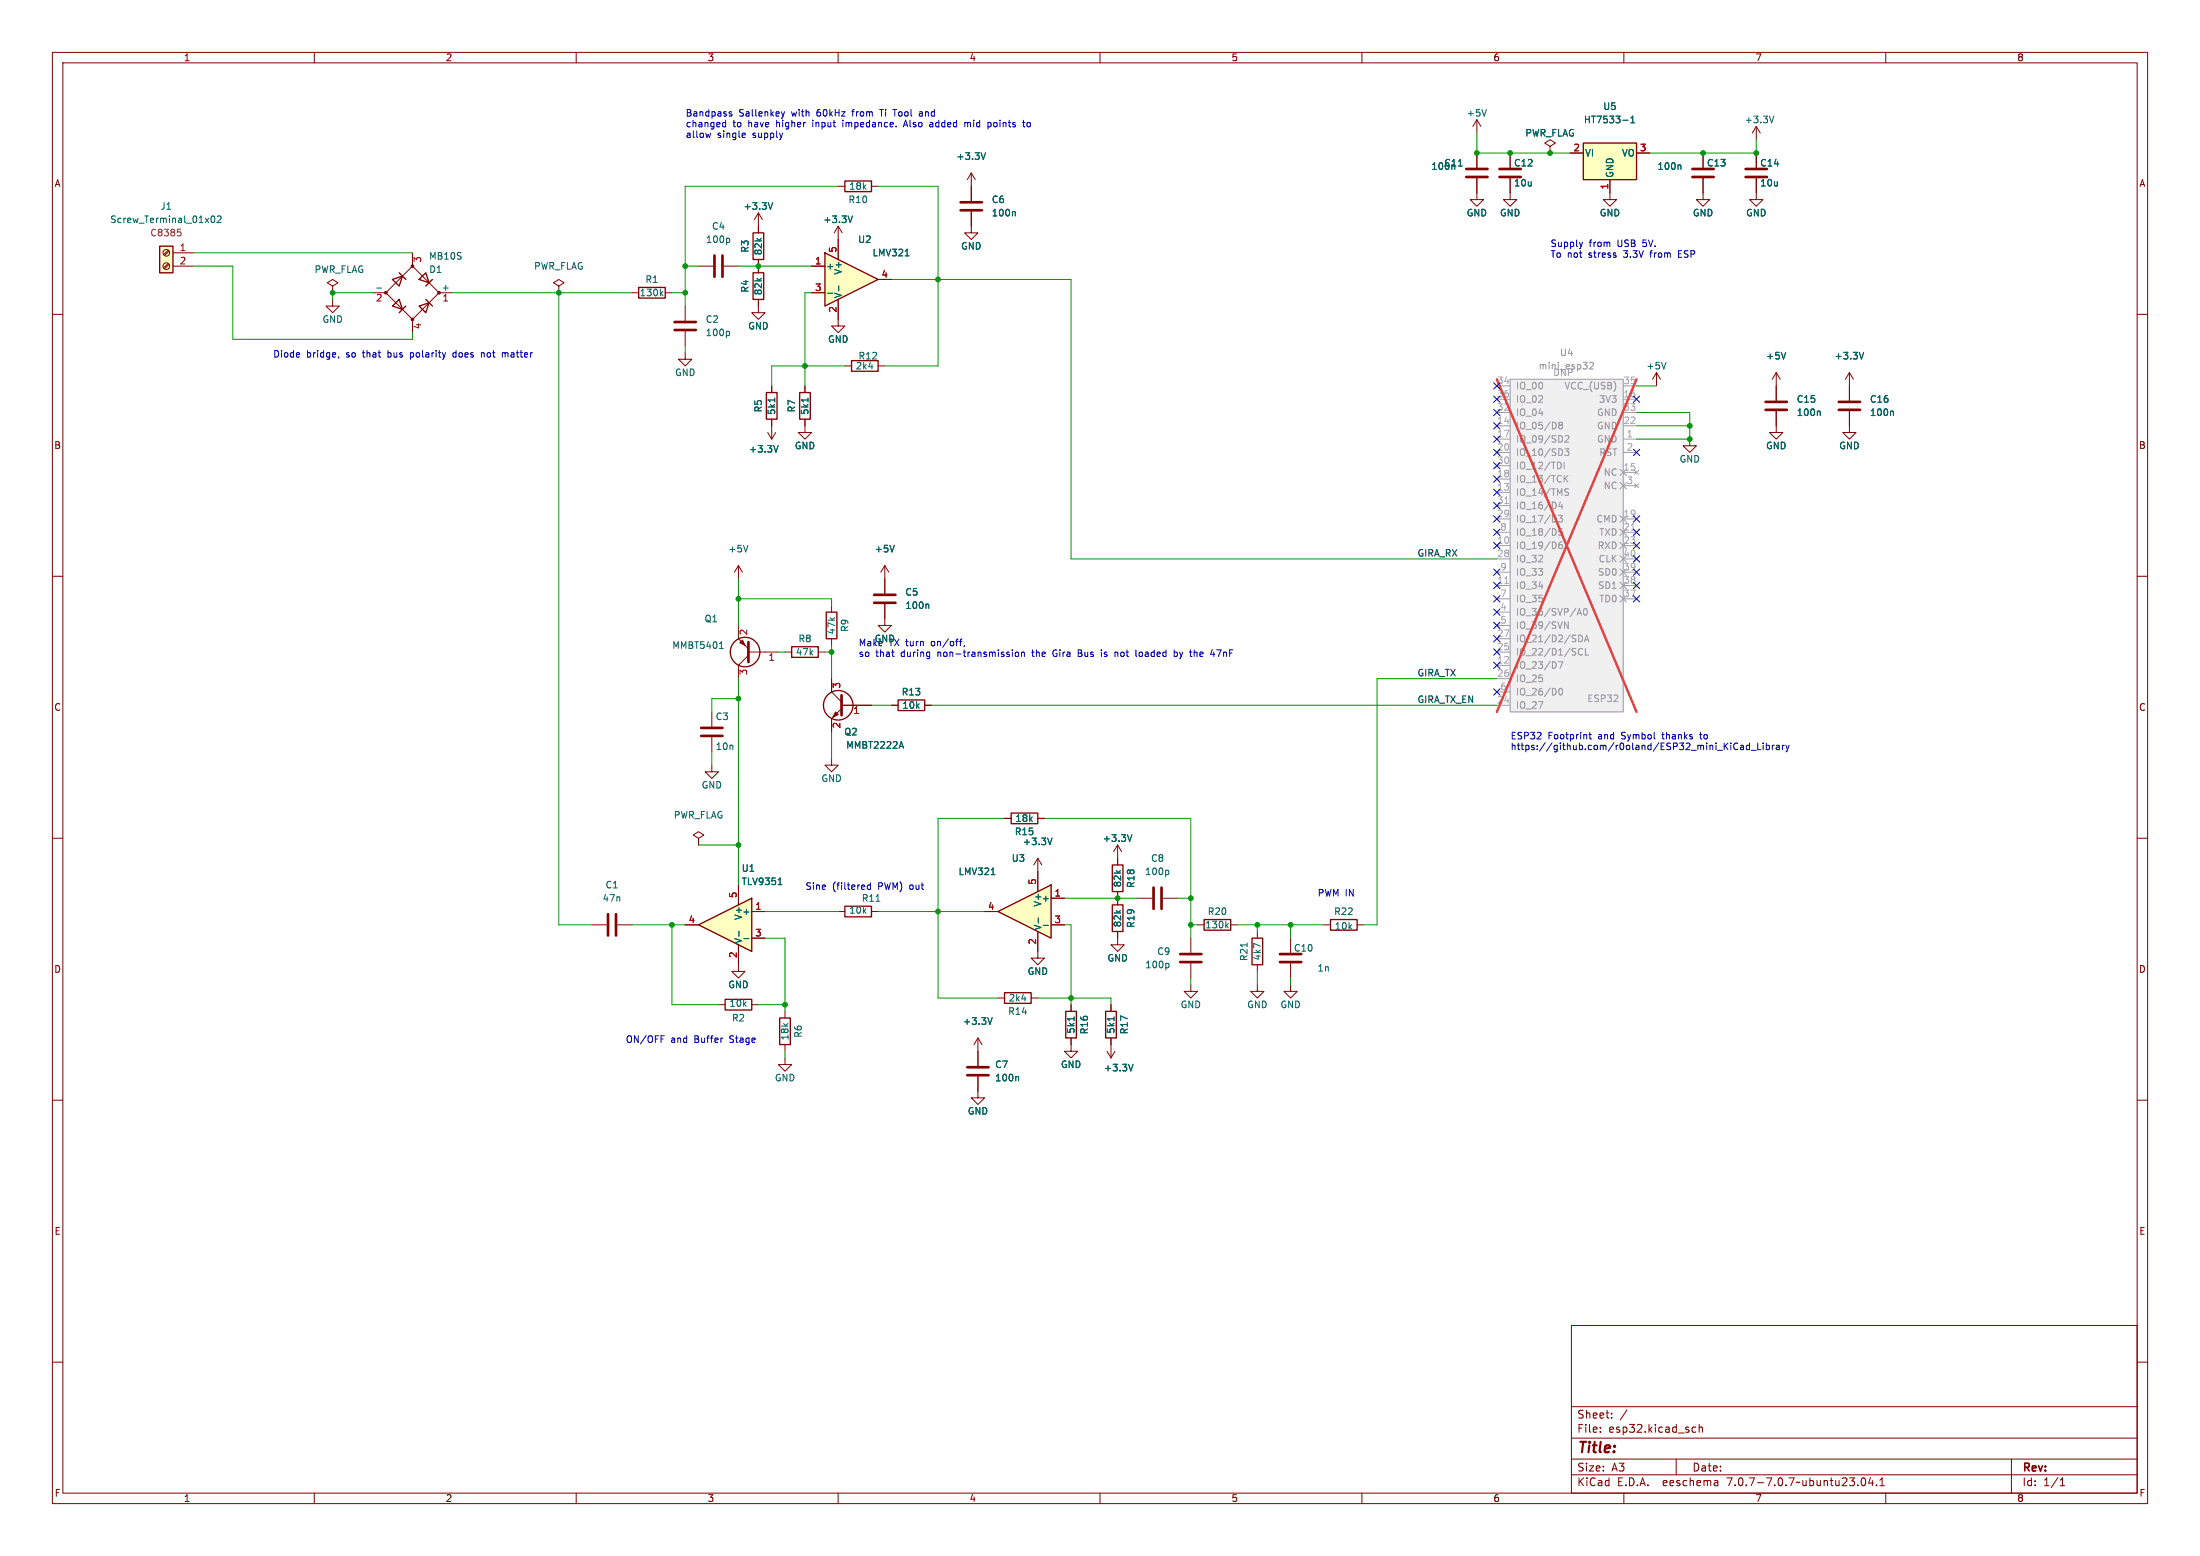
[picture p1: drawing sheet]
<svg xmlns="http://www.w3.org/2000/svg" width="420mm" height="297mm" viewBox="0 0 420 297" stroke-linecap="round" stroke-linejoin="round" font-family="sans-serif">
<g fill="none" stroke="#840000" stroke-width=".19">
<path d="M10 10h400v277h-400zM12 12h396v273h-396zM60 10v2M110 10v2M160 10v2M210 10v2M260 10v2M310 10v2M360 10v2M325.1 34v4.1h1.3l-1.3 1.3-1.3-1.3h1.3M325.1 29.2v2.8M335.3 24.1v2.6"/>
<path d="M335.3 29.2v2.8M335.3 34v2.8M335.3 24.1l-.8 1.3M335.3 24.1l.7 1.3M10 60h2M408 60h2M147.3 73.7v1.2M147.3 80v1.3M153.7 81.3v1.3h1.2l-1.2 1.2-1.3-1.2h1.3M10 110h2M141 119.4v2.5l1.9 1.9M408 110h2"/>
<path d="M142.9 124.5h5.7M142.9 125.1l-1.9 1.9v2.5M10 160h2M191.8 156.2h1.2M198.1 156.2h1.3M408 160h2M198.1 163.8l.8 1.3M198.1 163.8v2.6M198.1 163.8l-.7 1.3M213.4 171.5v1.2M213.4 177.8v1.3M198.1 181.6v1.3h1.3l-1.3 1.3-1.3-1.3h1.3"/>
<path d="M10 210h2M408 210h2M10 260h2M300 253h108v32h-108zM408 260h2M300 278.5h108M300 274.5h108M300 268.5h108M305.5 273.2v.2M305.5 272.5v.1M307.7 270.5v.2M307.7 269.8v.1"/>
<path d="M310.6 269.1l-1.3 1.9M320 278.5v3M323.2 273.3h.5M323.2 272.5h.5M324.4 272.5l.2-.1 .3 .1 .1 .9M324.4 271.9v1.5M384 278.5v6.5M60 285v2M110 285v2M160 285v2M210 285v2M260 285v2"/>
<path d="M300 281.5h108M310 285v2M327.9 282.7v.9M327.9 283.5l-.1 .1M327.9 282.9l-.1 .1M355.4 282.2l.3-.1a.8 .8 0 0 1 .5 .7 .8 .8 0 0 1-.5 .8l-.3-.2-.1-.4zM357.1 282l-.4 1.1h1M357.4 282.6v1M358.2 283.4v.2M358.9 283.6h.8M358.9 282.5l.4-.4v1.5M360 285v2"/>
<path d="M393.3 283.6h.9M393.3 282.5l.4-.4v1.5"/>
</g>
<g fill="none" stroke="#840000" stroke-width=".25">
<path d="M146.3 74.9h2v5.1h-2zM193 155.2h5.1v2h-5.1zM212.3 172.7h2.1v5.1h-2.1z"/>
<circle cx="142.2" cy="124.5" r="2.82"/>
</g>
<path d="M323.1 32.3h4.1M323.1 33.8h4.1M333.2 32.3h4.1M333.2 33.8h4.1M142.9 122.6v3.8" fill="none" stroke="#840000" stroke-width=".51"/>
<path d="M320.7 31.5l.2 .2v.6M338.6 22.2l-.4 1.2M147.9 76v.7M137.4 123.8h.7M137.6 122.7l.1-.2v1.3M200.8 160l-.4 1.2" fill="none" stroke="#006464" stroke-width=".19"/>
<path d="M141.2 122.7l.5-.5 .5 1z" fill="#840000" stroke="#840000" stroke-width=".19"/>
<path d="M190.5 174l10.2-5.1v10.2z" fill="#ffffc2"/>
<path d="M190.5 174l10.2-5.1v10.2zM212.3 165.1h2.1v5.1h-2.1zM229.9 175.5h5v2h-5zM254 175.5h5.1v2h-5.1z" fill="none" stroke="#840000" stroke-width=".25"/>
<g fill="none" stroke="#840000" stroke-width=".19">
<path d="M335.3 36.8v1.3h1.2l-1.2 1.3-1.3-1.3h1.3M160 43.2l-.7 1.3M160 43.2v2.5M160 43.2l.8 1.3M160 61v1.2h1.3l-1.3 1.3-1.3-1.3h1.3M141 108l-.8 1.2M141 108v2.5M141 108l.7 1.2M188 174h2.5M198.1 166.4v3.8M198.1 177.8v3.8M200.7 171.5h2.5"/>
<path d="M200.7 176.5h2.5M213.4 179.1v1.2h-1.3l1.3 1.3 1.2-1.3h-1.2M213.4 161.3l.7 1.3M213.4 161.3v3.8M213.4 170.2v1.3M213.4 161.3l-.8 1.3M217.2 171.5h2.8M222 171.5h2.8M228.6 176.5h1.3M234.9 176.5h1.3M246.4 179.1v2.8M252.7 176.5h1.3"/>
<path d="M259.1 176.5h1.2M227.3 188v1.2h-1.2l1.2 1.3 1.3-1.3h-1.3M246.4 183.9v2.8"/>
</g>
<path d="M162.7 41.2l-.4 1.3M142.8 104.1l-.4 1.3M216.1 159.3l-.4 1.3M189.2 166.9h.7M198.2 175.2v1M199.2 176.6h.9M222.9 166.1l.2 .2v.4l-.2 .2M234.1 176.6l.4 .5M234.5 176.3l-.5 .4" fill="none" stroke="#006464" stroke-width=".19"/>
<path d="M220.2 169.4v4.1M221.7 169.4v4.1M244.3 182.1h4.1M244.3 183.6h4.1" fill="none" stroke="#840000" stroke-width=".51"/>
<path d="M157.5 48.3l10.1 5-10.1 5.1z" fill="#ffffc2"/>
<path d="M157.5 48.3l10.1 5-10.1 5.1zM239 179.1h2v5.1h-2zM138.4 190.8h5.1v2h-5.1z" fill="none" stroke="#840000" stroke-width=".25"/>
<g fill="none" stroke="#840000" stroke-width=".19">
<path d="M288.3 36.8v1.3h1.3l-1.3 1.3-1.3-1.3h1.3M154.9 50.8h2.6M154.9 55.9h2.6M160 45.7v3.8M160 57.2v3.8M167.6 53.3h2.6M168.9 118.1v1.3h-1.3l1.3 1.3 1.3-1.3h-1.3M135.9 135.9v2.8M135.9 146.1v1.2h-1.3l1.3 1.3 1.3-1.3h-1.3M135.9 140.7v2.8M133.3 160l1.1-.6-1.1-.6-1 .6 1 .6v1.3M133.3 161.3h.1"/>
<path d="M240 177.8v1.3M137.2 191.8h1.2M143.5 191.8h1.3M240 188v1.2h-1.2l1.2 1.3 1.3-1.3h-1.3M240 184.2v1.2M246.4 188v1.2h-1.3l1.3 1.3 1.2-1.3h-1.2"/>
</g>
<path d="M158 56h1M160.1 54.6v.9M172.8 48.8h.7M238.1 180v.7" fill="none" stroke="#006464" stroke-width=".19"/>
<path d="M133.9 138.9h4M133.9 140.5h4" fill="none" stroke="#840000" stroke-width=".51"/>
<path d="M133.3 176.5l10.2-5v10.1z" fill="#ffffc2"/>
<g fill="none" stroke="#840000" stroke-width=".25">
<path d="M161.3 34.5h5.1v2.1h-5.1zM302.3 27.3h10.1v7h-10.1zM30.5 47h2.5v5.1h-2.5zM74.9 53.3l1.9-.6-.6 1.9zM74.9 58.4l1.3-1.2 .6 1.9zM76.2 52.1l1.3 1.2M77.5 58.4l-1.3 1.3M80 53.3l1.3-1.2 .6 1.9zM80 58.4l1.9-.6-.6 1.9zM81.3 57.2l1.2 1.2M82.5 53.3l-1.2 1.3M121.9 54.9h5.1v2h-5.1z"/>
<path d="M143.8 52.1h2v5.1h-2zM143.8 44.5h2v5h-2zM152.7 74.9h2v5.1h-2zM162.6 68.8h5v2.1h-5zM157.7 116.8h2.1v5.1h-2.1zM151.1 123.4h5.1v2.1h-5.1zM171.4 133.6h5.1v2h-5.1zM133.3 176.5l10.2-5v10.1zM161.3 173h5.1v2h-5.1zM148.8 194.3h2.1v5.1h-2.1zM191.8 189.5h5v2h-5zM203.5 193h2v5.1h-2z"/>
<path d="M211.1 193h2v5.1h-2z"/>
<circle cx="160" cy="134.6" r="2.82"/>
</g>
<g fill="none" stroke="#840000" stroke-width=".19">
<path d="M160 35.6h1.3M166.4 35.6h1.2M185.4 33v5.4M185.4 33l-.7 1.3M185.4 33l.8 1.3M281.9 34v4.1h1.3l-1.3 1.3-1.2-1.3h1.2M281.9 22.9l-.7 1.2M281.9 22.9v2.5M281.9 29.2v2.8M281.9 22.9l.8 1.2M288.3 29.2v2.8M288.3 34v2.8"/>
<path d="M295.9 27.9l1-.6-1-.6-1 .6 1 .6v1.3M295.9 29.2h.1M299.7 29.2h2.6M307.3 34.3v3.8h1.3l-1.3 1.3-1.2-1.3h1.2M312.4 29.2h2.6M325.1 29.2v2.8M325.1 34v2.8M335.3 29.2v2.8M335.3 34v2.8M32.1 50.3l-.9 .8M32.1 47.8l-.9 .8M32.3 50.5l-.9 .8"/>
<path d="M32.3 47.9l-.9 .9M33 50.8h3.8M33 48.3h3.8M63.5 57.2v1.2h1.3l-1.3 1.3-1.3-1.3h1.3M63.5 54.6l1-.6-1-.7-1 .7 1 .6v1.3M63.5 55.9h.1M71.1 55.9h2.6M78.7 50.8l5.1 5.1-5.1 5.1-5-5.1zM78.7 48.3v2.5M83.8 55.9h2.6M106.7 54.6l1-.6-1-.7-1 .7 1 .6v1.3M106.7 55.9h.1"/>
<path d="M120.6 55.9h1.3M127 55.9h1.3M130.8 58.4v2.8M133.3 50.8h2.8M138.2 50.8h2.8M144.8 57.2v2.5h1.2l-1.2 1.3-1.3-1.3h1.3M144.8 40.6v3.9M144.8 49.5v2.6M144.8 40.6l-.8 1.3M144.8 40.6l.7 1.3M154.9 50.8h2.6M154.9 55.9h2.6"/>
<path d="M160 45.7v3.8M160 57.2v3.8M167.6 53.3h2.6M185.4 40.4v4.1h-1.3l1.3 1.2 1.3-1.2h-1.3M78.7 61v2.5M130.8 67.3v1.3h1.3l-1.3 1.3-1.3-1.3h1.3M130.8 63.2v2.8M147.3 73.7v1.2M153.7 73.7v1.2M161.3 69.9h1.3M167.6 69.9h1.3M316.2 71.1l-.7 1.3"/>
<path d="M316.2 71.1v2.6M316.2 71.1l.8 1.3M339.1 78.5v4.1h-1.3l1.3 1.2 1.3-1.2h-1.3M339.1 71.1l-.8 1.3M339.1 71.1v5.4M339.1 71.1l.8 1.3M353.1 78.5v4.1h1.2l-1.2 1.2-1.3-1.2h1.3M353.1 71.1v5.4M353.1 71.1l.7 1.3M353.1 71.1l-.8 1.3M146.6 82.6l.7 1.2M147.3 80v3.8"/>
<path d="M148.1 82.6l-.8 1.2M153.7 80v1.3M322.6 83.8v1.3h1.2l-1.2 1.3-1.3-1.3h1.3M158.7 115.6v1.2M168.9 108v5.3M168.9 115.3v2.8M168.9 108l-.8 1.2M168.9 108l.8 1.2M149.9 124.5h1.2M156.2 124.5h1.3M158.7 129.5v2.6l2 1.9M158.7 121.9v1.3"/>
<path d="M160.7 135.3l-2 1.9v2.5M160.7 134.6h5.7M170.2 134.6h1.2M176.5 134.6h1.3M158.7 144.8v1.3h-1.2l1.2 1.2 1.3-1.2h-1.3M191.8 156.2h1.2M198.1 156.2h1.3M113 176.5h2.8M117.9 176.5h2.7M130.8 176.5h2.5M141 168.9v3.8M143.5 174h2.5"/>
<path d="M143.5 179.1h2.5M160 174h1.3M166.4 174h1.2M188 174h2.5M198.1 166.4v3.8M198.1 177.8v3.8M200.7 176.5h2.5M200.7 171.5h2.5M213.4 163.8v1.3M213.4 170.2v2.5M213.4 177.8v1.3M227.3 179.1v2.8"/>
<path d="M141 180.3v5.1h-1.3l1.3 1.3 1.2-1.3h-1.2M149.9 193v1.3M149.9 199.4v1.3M186.7 198.1l.8 1.3M186.7 198.1v5.4M186.7 198.1l-.8 1.3M190.5 190.5h1.3M196.8 190.5h1.3M204.5 198.1v2.6h-1.3l1.3 1.2 1.2-1.2h-1.2M204.5 191.8v1.2M212.1 191.8v1.2M212.1 198.1v3.8"/>
<path d="M227.3 183.9v2.8M149.9 201.9v1.3h-1.3l1.3 1.3 1.2-1.3h-1.2M186.7 205.5v4.1h1.3l-1.3 1.2-1.3-1.2h1.3M211.3 200.7l.8 1.2M212.9 200.7l-.8 1.2"/>
<circle cx="31.7" cy="50.8" r=".63"/>
<circle cx="31.7" cy="48.3" r=".63"/>
</g>
<g fill="none" stroke="#006464" stroke-width=".19">
<path d="M147.5 38.7l-.4 1.2M188.1 29.2l-.4 1.2M278.4 31.7h.7M283.8 20.9l-.5 1.3M309.8 23h1M311.3 23.4h.8M311.3 22.5l.4-.3v1.2M320.7 31.5l.2 .2v.6M40.5 41.3l.1-.1a.68 .68 0 0 1 .4 .7 .68 .68 0 0 1-.4 .6 .84 .84 0 0 1-.1-1.2zM41.5 41.3l.5-.1 .2 .4-.8 .9h.8M71.9 55h1M126.2 56l.3 .5"/>
<path d="M126.5 55.6l-.4 .5M139.1 45.5l.2 .2v.4l-.2 .2M158 56h1M160.1 54.6v.9M162.7 41.2l-.4 1.3M172.8 48.8h.7M193.6 40.4l.2 .2v.6M139 63.2l.3 .3v.3l-.3 .3M147.9 76v.7M154.2 76v.7M318 69.2l-.4 1.2M340.9 67.3l-.4 1.2"/>
<path d="M347.3 78.5l.2 .2v.6M355.8 67.3l-.4 1.2M361.3 78.5l.2 .2v.6M148.6 85l-.5 1.3M170.7 104.1l-.4 1.3M177.1 115.3l.2 .2v.6M171.8 142.5h.6M172.1 141.5l.4 1.3M200.8 160l-.4 1.2M216.1 159.3l-.4 1.3M141.1 177.8v.9M142 179.2h1"/>
<path d="M148.6 168.9h.7M167.2 172h.8M189.2 166.9h.7M198.2 175.2v1M199.2 176.6h.9M189.4 194.3l-.4 1.2M205 194.1v.7M212.7 194.1v.7M222.9 183.9l.3 .2v.4l-.3 .2M194.3 205.5l.2 .2v.6M216.3 203.1l-.4 1.3"/>
</g>
<g fill="none" stroke="#840000" stroke-width=".51">
<path d="M183.4 38.6h4.1M279.9 32.3h4.1M279.9 33.8h4.1M286.3 32.3h4M286.3 33.8h4M136.4 48.8v4M137.9 48.8v4M183.4 40.1h4.1M128.8 61.5h4M128.8 63h4M337.1 78.2h4M337.1 76.7h4"/>
<path d="M351 78.2h4.1M351 76.7h4.1M166.9 115.1h4M166.9 113.5h4M160.7 132.7v3.8M116.1 174.5v4.1M117.6 174.5v4.1M225.3 182.1h4.1M225.3 183.6h4.1M184.7 205.2h4M184.7 203.7h4"/>
</g>
<g fill="#840000" stroke="#840000" stroke-width=".19">
<path d="M159.5 135.9l.5 .5-1 .5z"/>
<circle cx="73.7" cy="55.9" r=".25"/>
<circle cx="78.7" cy="61" r=".25"/>
<circle cx="78.7" cy="50.8" r=".25"/>
<circle cx="83.8" cy="55.9" r=".25"/>
</g>
<g fill="#ffffc2" stroke="#ffffc2" stroke-width=".19">
<path d="M302.3 27.3h10.1v7h-10.1z"/>
<path d="M30.5 47h2.5v5.1h-2.5z"/>
</g>
<path d="M33.9 43.8h.6M34.3 44.2l.3 .3v.3l-.3 .2" fill="none" stroke="#840084" stroke-width=".19"/>
<path d="M288.3 72.4h21.6v63.5h-21.6z" fill="#f0f0f0" stroke="#f0f0f0" stroke-width=".19"/>
<g fill="none" stroke="#a1a1a1" stroke-width=".19">
<path d="M285.7 76.2h2.6M285.7 78.7h2.6M285.7 73.7h2.6M288.3 72.4h21.6v63.5h-21.6zM309.9 76.2h2.5M309.9 78.7h2.5M309.9 73.7h2.5M285.7 83.8h2.6M285.7 86.4h2.6M285.7 94h2.6M285.7 81.3h2.6M285.7 91.4h2.6"/>
<path d="M285.7 99.1h2.6M285.7 88.9h2.6M285.7 96.5h2.6M309.2 92.1l1.3 1.2M309.2 89.5l1.3 1.3M309.2 98.4l1.3 1.3M309.9 83.8h2.5M309.9 86.4h2.5M309.9 92.7h2.5M309.9 81.3h2.5M309.9 90.2h2.5M309.9 99.1h2.5"/>
<path d="M310.5 92.1l-1.3 1.2M310.5 89.5l-1.3 1.3M310.5 98.4l-1.3 1.3M312 92.3l.8 .8M312 89.8l.8 .8M312.8 89.8l-.8 .8M312.8 92.3l-.8 .8M285.7 116.8h2.6M285.7 119.4h2.6M285.7 104.1h2.6M285.7 111.8h2.6M285.7 101.6h2.6"/>
<path d="M285.7 106.7h2.6M285.7 114.3h2.6M285.7 109.2h2.6M309.2 101l1.3 1.2M309.2 103.5l1.3 1.3M309.2 113.7l1.3 1.2M309.2 111.1l1.3 1.3M309.2 108.6l1.3 1.3M309.2 106l1.3 1.3M309.9 104.1h2.5M309.9 111.8h2.5M309.9 101.6h2.5"/>
<path d="M309.9 106.7h2.5M309.9 114.3h2.5M309.9 109.2h2.5M310.5 101l-1.3 1.2M310.5 103.5l-1.3 1.3M310.5 113.7l-1.3 1.2M310.5 111.1l-1.3 1.3M310.5 108.6l-1.3 1.3M310.5 106l-1.3 1.3M285.7 127h2.6M285.7 134.6h2.6M285.7 124.5h2.6"/>
<path d="M285.7 129.5h2.6M285.7 121.9h2.6M285.7 132.1h2.6"/>
</g>
<g fill="none" stroke="#989898" stroke-width=".19">
<path d="M303.5 69.3l.5-.1 .2 .3-.8 .9h.8M297.5 98.4h.8l-.4 .5 .3 .1v.5l-.1 .1-.6-.1M297.8 81.1l-.2-.2 .2-.3 .4 .1 .1 .1-.2 .3M297.8 81.1l-.2 .3v.2l.2 .3 .4-.1 .1-.2-.1-.3-.1-.2M297.8 81.1h.3M297.8 88.3l.3 .5-.3 .6M297.9 95.8l-.3 .9h.8M298.2 96.3v.8M298.6 88.2v1.3M298.7 85.7h.8l-.4 .5 .3 .1v.5l-.1 .1-.6-.1M298.8 83.3l.5-.2 .2 .4-.8 .9h.8M298.8 91.3l.5 .7"/>
<path d="M298.8 93.8l.5 .2 .1 .3-.2 .3-.5-.1M298.8 93.4h.6M299.3 90.7l-.7 .8M298.2 103.4l-.4 .1-.2 .3v.7l.2 .2 .4-.1 .1-.4-.1-.2-.4-.1-.2 .3M298.2 100.9h-.6v.6l.2-.1 .4 .1 .1 .1-.1 .5-.1 .1-.5-.1M298.7 118.7l.7 1.3v-1.3M301.1 117.4l.4-1.3 .4 1.3M301.2 117.1h.6M302.5 116.2l.1-.1a.68 .68 0 0 1 .4 .7 .68 .68 0 0 1-.4 .6 .85 .85 0 0 1-.1-1.2zM297.5 126.3h.9l-.6 1.3M297.7 131.5l.2-.1a.68 .68 0 0 1 .4 .6 .68 .68 0 0 1-.4 .7l-.3-.5zM301.4 124.7l.3 .3 .4-.1"/>
<path d="M301.4 121.2a.64 .64 0 0 1 .7 .7 .64 .64 0 0 1-.7 .6M302.1 123.9l-.4-.1-.3 .3M302.5 122.5l.4-1.3 .4 1.3M302.6 122.1h.6M302.7 123.8v1.2h.6"/>
</g>
<path d="M287.3 96.1h.7M287.3 111.3h.7M311.4 101.2h.7" fill="none" stroke="#aaa" stroke-width=".19"/>
<path d="M285.7 72.4l26.7 63.5M312.4 72.4l-26.7 63.5" fill="none" stroke="#eb3a3d" stroke-width=".46"/>
<g fill="none" stroke="#0000c2" stroke-width=".19">
<path d="M135.7 25.4l-.3 .9-.2-.6M138 24.2h.5M138 23.4h.5M138.5 22.9v1.3M139.2 21.6l.5 .3-.1 .3-.4-.1M139.7 21.4l-.3-.1-.2 .2M142.1 25.4l.2 .3-.6 .1M142.2 26.2l-.1 .1M149.2 21.3l.3 .9M149.5 22.2l-.2 .3M149.8 21.3l-.3 .9M160.9 22.9v.2"/>
<path d="M160.9 23.4v.8M167.9 20.9h.7M170.5 20.9h.7M170.8 20.9v1.3M172.6 23.8h.6M172.9 22.9l-.4 1.3M175.5 21.4h.5M176.1 21.6l-.4 .1-.2 .2 .2 .3 .4-.1M177.5 23.4h.5M178.1 23.7h-.4l-.2 .2 .2 .3h.4M184.2 23.5l.4-.1 .1 .1M184.2 23.4v.8"/>
<path d="M184.7 23.5v.7M184.9 23.4l-.2 .1M188.7 23.4h.3l.2 .2-.1 .5-.4 .1M195.2 23.4h.5M195.4 22.9v1.1l.3 .2M196.1 23.5l.2-.1 .3 .1 .1 .5-.1 .2h-.3l-.2-.1zM302.1 46.2l-.3 .9M320.4 48.5h.5M321 47.8h-.6v1.3h.6M64.7 68.1l-.1 .2M78.4 67.3v1.3M78.4 68.1l.1 .1"/>
<path d="M78.5 67.3l-.1 .1M86.9 67.3h-.2l-.2 .3v.4l.4 .2M91.9 67.4l.4-.1 .1 .2M91.9 67.3v.9M96 67.4l.3-.1 .1 .2M96.4 67.5v.7M96.6 67.3l-.2 .2M183.2 122.4h.4M183.6 122l-.2 .1M184.1 123.2l-.1 .3M193.3 124v.2M193.3 124.5v.8"/>
<path d="M193.9 124.6l.1-.1 .4 .1 .1 .5-.2 .2h-.3l-.1-.1zM195 124.6l.2-.1h.3l.1 .8M195 124.5v.8M201.2 124.1l-.2 .5 .2 .7M205.8 124.7h.5M206.3 124h-.5v1.3h.5M210.3 124v.2M213 124.5l.4 .2v.6M217.9 124.5h-.3l-.1 .2v.5l.4 .1M224.2 124.5h.3l.3 .2-.2 .6h-.4M224.2 124v1.3M225.2 124.5l.3 .8"/>
<path d="M225.3 125.7h-.1M228.2 124.5l.3 .2M232.3 124h.8l-.5 1.3M303.5 139.8v1.1l.3 .2M324.6 139.8l.1 1.2M303.3 140.2h.5M324.4 140.2h.5M331.5 141.8l.3 .1M331.8 143l-.3 .1M332.3 142.3h.5v.8M332.8 142.6h-.4l-.2 .2 .2 .3 .4-.1M334 142.3l-.4-.1-.2 .3 .1 .5h.5"/>
<path d="M334 141.8v1.3M334.3 143.2h1M335.6 141.8v1.3h.6M336.6 141.8v.1M336.6 142.2v.9M337.2 142.3l.4-.1 .2 .3-.1 .5h-.5M337.2 141.8v1.3M338.3 142.2v.9M338.7 142.2l-.4 .3M339.1 142.3h.5l.1 .8M339.7 142.6h-.4l-.2 .2 .2 .3 .4-.1M340.3 142.2v.9"/>
<path d="M340.6 142.2l-.3 .3M340.9 142.2l.3 .9M341.2 143.1l-.3 .4M341.5 142.2l-.3 .9M166.2 168.5v1.3M166.2 169l-.4-.1-.2 .3 .1 .5h.5M126.2 197.7h.6"/>
</g>
<g fill="none" stroke="#009600" stroke-width=".19">
<path d="M160 35.6h-29.2v22.8M167.6 35.6h11.5v34.3h-10.2M281.9 25.4v3.8h17.8M335.3 26.7v2.5h-20.3M36.8 50.8h7.6v14h34.3v-1.3M36.8 48.3h41.9M71.1 55.9h-7.6v1.3M86.4 55.9h34.2M106.7 55.9v120.6h6.3M128.3 55.9h2.5M130.8 50.8h2.5M141 50.8h13.9"/>
<path d="M154.9 55.9h-1.2v17.8M170.2 53.3h34.3v53.4h81.2M130.8 66v1.3M161.3 69.9h-14v3.8M312.4 73.7h3.8M312.4 78.7h10.2v5.1h-10.2M312.4 81.3h10.2M141 114.3h17.7v1.3M141 110.5v8.9M141 129.5v39.4M141 133.4h-5.1v2.5M148.6 124.5h1.3"/>
<path d="M157.5 124.5h1.2M158.7 123.2v6.3M158.7 139.7v5.1M166.4 134.6h3.8M177.8 134.6h107.9M285.7 129.5h-22.8v47h-2.6M135.9 143.5v2.6M191.8 156.2h-12.7v34.3h11.4M199.4 156.2h27.9v22.9M120.6 176.5h10.2M128.3 176.5v15.3h8.9M133.3 161.3h7.7"/>
<path d="M146 174h14M146 179.1h3.9v13.9M167.6 174h20.4M203.2 176.5h1.3v15.3M203.2 171.5h14M224.8 171.5h2.5M227.3 176.5h1.3M236.2 176.5h16.5M240 176.5v1.3M246.4 176.5v2.6M144.8 191.8h5.1M198.1 190.5h14v1.3"/>
<path d="M227.3 186.7v1.3M240 185.4v2.6M246.4 186.7v1.3M149.9 200.7v1.2"/>
</g>
<g fill="none" stroke="#000084" stroke-width=".19">
<path d="M285.1 75.6l1.3 1.2M285.1 73.1l1.3 1.2M285.1 78.1l1.3 1.2M286.4 75.6l-1.3 1.2M286.4 73.1l-1.3 1.2M286.4 78.1l-1.3 1.2M311.8 75.6l1.2 1.2M313 75.6l-1.2 1.2M285.1 95.9l1.3 1.2M285.1 93.4l1.3 1.2M285.1 90.8l1.3 1.2M285.1 85.8l1.3 1.2"/>
<path d="M285.1 88.3l1.3 1.2M285.1 98.5l1.3 1.2M285.1 80.7l1.3 1.2M285.1 83.2l1.3 1.2M286.4 95.9l-1.3 1.2M286.4 93.4l-1.3 1.2M286.4 90.8l-1.3 1.2M286.4 85.8l-1.3 1.2M286.4 88.3l-1.3 1.2M286.4 98.5l-1.3 1.2M286.4 80.7l-1.3 1.2M286.4 83.2l-1.3 1.2"/>
<path d="M311.8 85.8l1.2 1.2M311.8 98.5l1.2 1.2M313 85.8l-1.2 1.2M313 98.5l-1.2 1.2M285.1 113.7l1.3 1.2M285.1 118.8l1.3 1.2M285.1 111.2l1.3 1.2M285.1 108.6l1.3 1.2M285.1 103.5l1.3 1.2M285.1 101l1.3 1.2M285.1 116.2l1.3 1.2M286.4 113.7l-1.3 1.2"/>
<path d="M286.4 118.8l-1.3 1.2M286.4 111.2l-1.3 1.2M286.4 108.6l-1.3 1.2M286.4 103.5l-1.3 1.2M286.4 101l-1.3 1.2M286.4 116.2l-1.3 1.2M311.8 113.7l1.2 1.2M311.8 101l1.2 1.2M311.8 103.5l1.2 1.2M311.8 106.1l1.2 1.2M311.8 108.6l1.2 1.2M311.8 111.2l1.2 1.2"/>
<path d="M313 113.7l-1.2 1.2M313 101l-1.2 1.2M313 103.5l-1.2 1.2M313 106.1l-1.2 1.2M313 108.6l-1.2 1.2M313 111.2l-1.2 1.2M285.1 131.5l1.3 1.2M285.1 121.3l1.3 1.2M285.1 123.9l1.3 1.2M285.1 126.4l1.3 1.2M286.4 131.5l-1.3 1.2M286.4 121.3l-1.3 1.2"/>
<path d="M286.4 123.9l-1.3 1.2M286.4 126.4l-1.3 1.2"/>
</g>
<g fill="#009600" stroke="#009600" stroke-width=".19">
<circle cx="213.4" cy="171.5" r=".46"/>
<circle cx="227.3" cy="171.5" r=".46"/>
<circle cx="179.1" cy="53.3" r=".46"/>
<circle cx="246.4" cy="176.5" r=".46"/>
<circle cx="240" cy="176.5" r=".46"/>
<circle cx="227.3" cy="176.5" r=".46"/>
<circle cx="335.3" cy="29.2" r=".46"/>
<circle cx="325.1" cy="29.2" r=".46"/>
<circle cx="295.9" cy="29.2" r=".46"/>
<circle cx="322.6" cy="81.3" r=".46"/>
<circle cx="322.6" cy="83.8" r=".46"/>
<circle cx="288.3" cy="29.2" r=".46"/>
<circle cx="281.9" cy="29.2" r=".46"/>
<circle cx="141" cy="133.4" r=".46"/>
<circle cx="128.3" cy="176.5" r=".46"/>
<circle cx="158.7" cy="124.5" r=".46"/>
<circle cx="141" cy="161.3" r=".46"/>
<circle cx="149.9" cy="191.8" r=".46"/>
<circle cx="130.8" cy="55.9" r=".46"/>
<circle cx="144.8" cy="50.8" r=".46"/>
<circle cx="153.7" cy="69.9" r=".46"/>
<circle cx="141" cy="114.3" r=".46"/>
<circle cx="106.7" cy="55.9" r=".46"/>
<circle cx="63.5" cy="55.9" r=".46"/>
<circle cx="130.8" cy="50.8" r=".46"/>
<circle cx="179.1" cy="174" r=".46"/>
<circle cx="204.5" cy="190.5" r=".46"/>
</g>
<text font-size="2.8" fill="#840000" x="301" y="277.9">Title:</text>
<g font-size="2.1" fill="#840000">
<text x="301" y="273.7">File:</text>
<text x="301" y="271">Sheet:</text>
<text x="307.1" y="273.7">esp32.kicad_sch</text>
<text x="301" y="281.1">Size:</text>
<text x="307.6" y="281.1">A3</text>
<text x="323" y="281.1">Date:</text>
<text x="386" y="281.3">Rev:</text>
<text x="301" y="283.9">KiCad</text>
<text x="308.7" y="283.9">E.D.A.</text>
<text x="317.6" y="283.9">eeschema</text>
<text x="330" y="283.9">7.0.7-7.0.7~ubuntu23.04.1</text>
<text x="386" y="283.9">Id:</text>
<text x="390.1" y="283.9">1/1</text>
</g>
<g font-size="1.8" fill="#840000">
<text x="35" y="11.9">1</text>
<text x="85" y="11.9">2</text>
<text x="135" y="11.9">3</text>
<text x="185" y="11.9">4</text>
<text x="235" y="11.9">5</text>
<text x="285" y="11.9">6</text>
<text x="335" y="11.9">7</text>
<text x="385" y="11.9">8</text>
<text x="10.3" y="35.9">A</text>
<text x="408.3" y="35.9">A</text>
<text x="10.3" y="85.9">B</text>
<text x="408.2" y="85.9">B</text>
<text x="10.3" y="135.9">C</text>
<text x="408.2" y="135.9">C</text>
<text x="10.3" y="185.9">D</text>
<text x="408.2" y="185.9">D</text>
<text x="10.3" y="235.9">E</text>
<text x="408.3" y="235.9">E</text>
<text x="10.3" y="285.9">F</text>
<text x="35" y="286.9">1</text>
<text x="85" y="286.9">2</text>
<text x="135" y="286.9">3</text>
<text x="185" y="286.9">4</text>
<text x="235" y="286.9">5</text>
<text x="285" y="286.9">6</text>
<text x="335" y="286.9">7</text>
<text x="385" y="286.9">8</text>
<text x="408.3" y="285.9">F</text>
</g>
<g font-size="1.8" fill="#0000c2">
<text x="130.8" y="22.3">Bandpass</text>
<text x="141.1" y="22.3">Sallenkey</text>
<text x="151.2" y="22.3">with</text>
<text x="156.2" y="22.3">60kHz</text>
<text x="163.2" y="22.3">from</text>
<text x="168.7" y="22.3">Ti</text>
<text x="171.5" y="22.3">Tool</text>
<text x="176.6" y="22.3">and</text>
<text x="130.8" y="24.4">changed</text>
<text x="130.8" y="26.4">allow</text>
<text x="136.9" y="26.4">single</text>
<text x="139.9" y="24.4">to</text>
<text x="142.9" y="24.4">have</text>
<text x="143.8" y="26.4">supply</text>
<text x="148.5" y="24.4">higher</text>
<text x="155.6" y="24.4">input</text>
<text x="161.5" y="24.4">impedance.</text>
<text x="173.5" y="24.4">Also</text>
<text x="178.6" y="24.4">added</text>
<text x="185.4" y="24.4">mid</text>
<text x="190" y="24.4">points</text>
<text x="295.9" y="47.2">Supply</text>
<text x="303.4" y="47.2">from</text>
<text x="308.9" y="47.2">USB</text>
<text x="313.9" y="47.2">5V.</text>
<text x="295.9" y="49.3">To not</text>
<text x="303.4" y="49.3">stress</text>
<text x="310.2" y="49.3">3.3V</text>
<text x="315.5" y="49.3">from</text>
<text x="321.1" y="49.3">ESP</text>
<text x="52.1" y="68.3">Diode</text>
<text x="58.5" y="68.3">bridge,</text>
<text x="66.2" y="68.3">so</text>
<text x="69.6" y="68.3">that</text>
<text x="74.5" y="68.3">bus</text>
<text x="79" y="68.3">polarity</text>
<text x="87.3" y="68.3">does</text>
<text x="92.9" y="68.3">not</text>
<text x="97.1" y="68.3">matter</text>
<text x="163.8" y="123.4">Make</text>
<text x="163.8" y="125.5">so</text>
<text x="167.2" y="125.5">that</text>
<text x="169.7" y="123.4">TX turn</text>
<text x="172.1" y="125.5">during</text>
<text x="178" y="123.4">on/off,</text>
<text x="179.3" y="125.5">non-transmission</text>
<text x="197.5" y="125.5">the</text>
<text x="201.7" y="125.5">Gira</text>
<text x="206.7" y="125.5">Bus</text>
<text x="211.3" y="125.5">is</text>
<text x="214.1" y="125.5">not</text>
<text x="218.3" y="125.5">loaded</text>
<text x="225.8" y="125.5">by</text>
<text x="229.1" y="125.5">the</text>
<text x="233.2" y="125.5">47nF</text>
<text x="288.3" y="141.2">ESP32</text>
<text x="288.3" y="143.3">https://github.com/r0oland/ESP32_mini_KiCad_Library</text>
<text x="295.5" y="141.2">Footprint</text>
<text x="305.2" y="141.2">and</text>
<text x="309.8" y="141.2">Symbol</text>
<text x="317.8" y="141.2">thanks</text>
<text x="325.2" y="141.2">to</text>
<text x="153.7" y="169.9">Sine</text>
<text x="158.9" y="169.9">(filtered</text>
<text x="167.7" y="169.9">PWM)</text>
<text x="173.9" y="169.9">out</text>
<text x="251.5" y="171.2">PWM IN</text>
<text x="119.4" y="199.1">ON/OFF</text>
<text x="128.1" y="199.1">and</text>
<text x="132.7" y="199.1">Buffer</text>
<text x="139.6" y="199.1">Stage</text>
</g>
<g font-size="1.8" fill="#006464">
<text x="279.9" y="22.5">+5V</text>
<text x="302.3" y="23.7">HT7533-1</text>
<text x="306" y="21.2">U5</text>
<text x="333" y="23.7">+3.3V</text>
<text x="291.1" y="26.3">PWR_FLAG</text>
<text x="182.5" y="30.7">+3.3V</text>
<text x="273.1" y="32.6">100n</text>
<text x="275.6" y="32">C11</text>
<text x="288.9" y="32">C12</text>
<text x="288.9" y="35.8">10u</text>
<text x="302.5" y="30.1">VI</text>
<text x="308.2" y="34" transform="rotate(-90 308.2 34)">GND</text>
<text x="309.5" y="30.1">VO</text>
<text x="316.3" y="32.6">100n</text>
<text x="325.8" y="32">C13</text>
<text x="335.9" y="32">C14</text>
<text x="335.9" y="35.8">10u</text>
<text x="30.6" y="40.2">J1</text>
<text x="141.8" y="40.2">+3.3V</text>
<text x="161.9" y="39">R10</text>
<text x="162" y="36.4">18k</text>
<text x="189.2" y="39">C6</text>
<text x="189.2" y="41.5">100n</text>
<text x="279.9" y="41.5">GND</text>
<text x="286.3" y="41.5">GND</text>
<text x="305.3" y="41.5">GND</text>
<text x="323.1" y="41.5">GND</text>
<text x="333.2" y="41.5">GND</text>
<text x="20.9" y="42.8">Screw_Terminal_01x02</text>
<text x="134.7" y="46.6">100p</text>
<text x="135.8" y="44">C4</text>
<text x="157.1" y="42.8">+3.3V</text>
<text x="163.7" y="46.6">U2</text>
<text x="183.4" y="47.9">GND</text>
<text x="60" y="52.3">PWR_FLAG</text>
<text x="81.8" y="49.8">MB10S</text>
<text x="81.8" y="52.3">D1</text>
<text x="101.9" y="51.7">PWR_FLAG</text>
<text x="143.1" y="48.3" transform="rotate(-90 143.1 48.3)">R3</text>
<text x="145.6" y="48.8" transform="rotate(-90 145.6 48.8)">82k</text>
<text x="157.6" y="51.7">+</text>
<text x="160.9" y="52.5" transform="rotate(-90 160.9 52.5)">V+</text>
<text x="166.5" y="49.1">LMV321</text>
<text x="84.2" y="55.6">+</text>
<text x="122" y="56.7">130k</text>
<text x="123.1" y="54.2">R1</text>
<text x="143.1" y="56" transform="rotate(-90 143.1 56)">R4</text>
<text x="145.6" y="56.4" transform="rotate(-90 145.6 56.4)">82k</text>
<text x="160.9" y="57" transform="rotate(-90 160.9 57)">V-</text>
<text x="61.5" y="61.8">GND</text>
<text x="134.6" y="61.8">C2</text>
<text x="134.6" y="64.4">100p</text>
<text x="142.7" y="63.1">GND</text>
<text x="158" y="65.6">GND</text>
<text x="128.8" y="72">GND</text>
<text x="163.3" y="70.7">2k4</text>
<text x="163.8" y="68.8">R12</text>
<text x="314.2" y="70.7">+5V</text>
<text x="337.1" y="68.8">+5V</text>
<text x="350.1" y="68.8">+3.3V</text>
<text x="342.9" y="77.1">C15</text>
<text x="356.9" y="77.1">C16</text>
<text x="145.6" y="78.8" transform="rotate(-90 145.6 78.8)">R5</text>
<text x="148.2" y="79.3" transform="rotate(-90 148.2 79.3)">5k1</text>
<text x="152" y="78.8" transform="rotate(-90 152 78.8)">R7</text>
<text x="154.5" y="79.3" transform="rotate(-90 154.5 79.3)">5k1</text>
<text x="342.9" y="79.6">100n</text>
<text x="356.9" y="79.6">100n</text>
<text x="142.9" y="86.6">+3.3V</text>
<text x="151.6" y="86">GND</text>
<text x="320.5" y="88.5">GND</text>
<text x="337.1" y="86">GND</text>
<text x="351" y="86">GND</text>
<text x="138.9" y="105.6">+5V</text>
<text x="166.9" y="105.6">+5V</text>
<text x="172.7" y="113.9">C5</text>
<text x="134.4" y="119">Q1</text>
<text x="172.7" y="116.4">100n</text>
<text x="128.2" y="124.1">MMBT5401</text>
<text x="151.8" y="125.3">47k</text>
<text x="152.3" y="122.8">R8</text>
<text x="159.6" y="121.2" transform="rotate(-90 159.6 121.2)">47k</text>
<text x="162.2" y="120.7" transform="rotate(-90 162.2 120.7)">R9</text>
<text x="166.9" y="122.8">GND</text>
<text x="136.5" y="137.6">C3</text>
<text x="172" y="132.9">R13</text>
<text x="172.2" y="135.5">10k</text>
<text x="136.5" y="143.4">10n</text>
<text x="161.1" y="140.6">Q2</text>
<text x="161.4" y="143.1">MMBT2222A</text>
<text x="156.7" y="149.5">GND</text>
<text x="133.9" y="150.7">GND</text>
<text x="128.5" y="156.4">PWR_FLAG</text>
<text x="193.6" y="159.6">R15</text>
<text x="193.8" y="157.1">18k</text>
<text x="195.2" y="161.5">+3.3V</text>
<text x="210.4" y="160.9">+3.3V</text>
<text x="141.5" y="166.6">U1</text>
<text x="182.9" y="167.2">LMV321</text>
<text x="193" y="164.7">U3</text>
<text x="218.5" y="167.2">100p</text>
<text x="219.6" y="164.7">C8</text>
<text x="115" y="172.3">47n</text>
<text x="115.5" y="169.8">C1</text>
<text x="141.5" y="169.1">TLV9351</text>
<text x="164.4" y="172.3">R11</text>
<text x="198.8" y="172.3">+</text>
<text x="199" y="173.2" transform="rotate(-90 199 173.2)">V+</text>
<text x="214.2" y="169.5" transform="rotate(-90 214.2 169.5)">82k</text>
<text x="216.8" y="169.6" transform="rotate(-90 216.8 169.6)">R18</text>
<text x="141.6" y="174.9">+</text>
<text x="141.8" y="175.7" transform="rotate(-90 141.8 175.7)">V+</text>
<text x="162" y="174.6">10k</text>
<text x="199" y="177.7" transform="rotate(-90 199 177.7)">V-</text>
<text x="214.2" y="177.1" transform="rotate(-90 214.2 177.1)">82k</text>
<text x="216.8" y="177.2" transform="rotate(-90 216.8 177.2)">R19</text>
<text x="230" y="177.4">130k</text>
<text x="230.5" y="174.9">R20</text>
<text x="254.6" y="174.9">R22</text>
<text x="254.7" y="177.6">10k</text>
<text x="141.8" y="180.2" transform="rotate(-90 141.8 180.2)">V-</text>
<text x="211.3" y="183.7">GND</text>
<text x="218.5" y="185">100p</text>
<text x="220.8" y="182.5">C9</text>
<text x="238.4" y="183.6" transform="rotate(-90 238.4 183.6)">R21</text>
<text x="240.9" y="183.4" transform="rotate(-90 240.9 183.4)">4k7</text>
<text x="246.9" y="181.8">C10</text>
<text x="251.4" y="185.6">1n</text>
<text x="138.9" y="188.8">GND</text>
<text x="192.5" y="191.4">2k4</text>
<text x="196.1" y="186.3">GND</text>
<text x="139.1" y="192.4">10k</text>
<text x="139.6" y="195.2">R2</text>
<text x="183.7" y="195.8">+3.3V</text>
<text x="192.4" y="193.9">R14</text>
<text x="205.3" y="197.4" transform="rotate(-90 205.3 197.4)">5k1</text>
<text x="207.9" y="197.5" transform="rotate(-90 207.9 197.5)">R16</text>
<text x="213" y="197.4" transform="rotate(-90 213 197.4)">5k1</text>
<text x="215.5" y="197.5" transform="rotate(-90 215.5 197.5)">R17</text>
<text x="225.3" y="192.6">GND</text>
<text x="238" y="192.6">GND</text>
<text x="244.3" y="192.6">GND</text>
<text x="150.7" y="198.7" transform="rotate(-90 150.7 198.7)">18k</text>
<text x="153.3" y="198.2" transform="rotate(-90 153.3 198.2)">R6</text>
<text x="147.8" y="206.6">GND</text>
<text x="189.9" y="204.1">C7</text>
<text x="189.9" y="206.6">100n</text>
<text x="202.4" y="204.1">GND</text>
<text x="210.6" y="204.7">+3.3V</text>
<text x="184.7" y="213">GND</text>
</g>
<g font-size="1.8" fill="#a90000">
<text x="300.3" y="29">2</text>
<text x="313" y="29">3</text>
<text x="307.1" y="36.3" transform="rotate(-90 307.1 36.3)">1</text>
<text x="34.2" y="48">1</text>
<text x="34.2" y="50.5">2</text>
<text x="80.7" y="50.2" transform="rotate(-90 80.7 50.2)">3</text>
<text x="155.5" y="50.5">1</text>
<text x="159.8" y="48.3" transform="rotate(-90 159.8 48.3)">5</text>
<text x="168.2" y="53.1">4</text>
<text x="71.7" y="57.9">2</text>
<text x="84.4" y="57.9">1</text>
<text x="155.5" y="55.6">3</text>
<text x="159.8" y="59.8" transform="rotate(-90 159.8 59.8)">2</text>
<text x="80.7" y="62.9" transform="rotate(-90 80.7 62.9)">4</text>
<text x="143" y="121.4" transform="rotate(-90 143 121.4)">2</text>
<text x="143" y="129" transform="rotate(-90 143 129)">3</text>
<text x="146.6" y="126.4">1</text>
<text x="160.7" y="131.5" transform="rotate(-90 160.7 131.5)">3</text>
<text x="162.8" y="136.6">1</text>
<text x="160.7" y="139.1" transform="rotate(-90 160.7 139.1)">2</text>
<text x="140.7" y="171.5" transform="rotate(-90 140.7 171.5)">5</text>
<text x="144.1" y="173.7">1</text>
<text x="188.5" y="173.7">4</text>
<text x="197.9" y="169" transform="rotate(-90 197.9 169)">5</text>
<text x="201.2" y="171.2">1</text>
<text x="131.4" y="176.3">4</text>
<text x="144.1" y="178.8">3</text>
<text x="201.2" y="176.3">3</text>
<text x="140.7" y="183" transform="rotate(-90 140.7 183)">2</text>
<text x="197.9" y="180.4" transform="rotate(-90 197.9 180.4)">2</text>
</g>
<text font-size="1.8" fill="#840084" x="28.6" y="45.3">C8385</text>
<g font-size="1.8" fill="#989898">
<text x="293.6" y="70.7">mini_esp32</text>
<text x="297.7" y="68.2">U4</text>
<text x="289.3" y="74.5">IO_00</text>
<text x="289.3" y="77.1">IO_02</text>
<text x="298.6" y="74.5">VCC_(USB)</text>
<text x="305.2" y="77.1">3V3</text>
<text x="289.3" y="82.1">IO_05/D8</text>
<text x="289.3" y="79.6">IO_04</text>
<text x="304.8" y="82.1">GND</text>
<text x="304.8" y="79.6">GND</text>
<text x="289.3" y="84.7">IO_09/SD2</text>
<text x="289.3" y="87.2">IO_10/SD3</text>
<text x="289.3" y="89.8">IO_12/TDI</text>
<text x="304.8" y="84.7">GND</text>
<text x="305.2" y="87.2">RST</text>
<text x="289.3" y="94.8">IO_14/TMS</text>
<text x="289.3" y="92.3">IO_13/TCK</text>
<text x="306.1" y="93.6">NC</text>
<text x="306.1" y="91">NC</text>
<text x="289.3" y="99.9">IO_17/D3</text>
<text x="289.3" y="97.4">IO_16/D4</text>
<text x="304.7" y="99.9">CMD</text>
<text x="289.3" y="105">IO_19/D6</text>
<text x="289.3" y="107.5">IO_32</text>
<text x="289.3" y="102.5">IO_18/D5</text>
<text x="304.9" y="105">RXD</text>
<text x="305.1" y="107.5">CLK</text>
<text x="305.2" y="102.5">TXD</text>
<text x="289.3" y="112.6">IO_34</text>
<text x="289.3" y="110.1">IO_33</text>
<text x="305" y="112.6">SD1</text>
<text x="305" y="110.1">SD0</text>
<text x="289.3" y="117.7">IO_36/SVP/A0</text>
<text x="289.3" y="115.2">IO_35</text>
<text x="305.2" y="115.2">TD0</text>
<text x="289.3" y="120.2">IO_39/SVN</text>
<text x="289.3" y="125.3">IO_22/D1/SCL</text>
<text x="289.3" y="122.8">IO_21/D2/SDA</text>
<text x="289.3" y="127.9">IO_23/D7</text>
<text x="289.3" y="130.4">IO_25</text>
<text x="289.3" y="135.5">IO_27</text>
<text x="289.3" y="132.9">IO_26/D0</text>
</g>
<g font-size="1.8" fill="#a1a1a1">
<text x="296.4" y="72">DNP</text>
<text x="302.9" y="134.2">ESP32</text>
</g>
<g font-size="1.8" fill="#aaa">
<text x="285.7" y="73.4">34</text>
<text x="285.7" y="75.9">36</text>
<text x="309.8" y="75.9">16</text>
<text x="309.8" y="73.4">35</text>
<text x="285.7" y="81">14</text>
<text x="285.7" y="83.6">17</text>
<text x="285.7" y="78.5">32</text>
<text x="309.8" y="81">22</text>
<text x="309.8" y="78.5">33</text>
<text x="310.4" y="83.6">1</text>
<text x="285.7" y="86.1">20</text>
<text x="285.7" y="88.6">30</text>
<text x="309.8" y="89.9">15</text>
<text x="310.4" y="86.1">2</text>
<text x="285.7" y="93.7">13</text>
<text x="285.7" y="91.2">18</text>
<text x="310.4" y="92.5">3</text>
<text x="285.7" y="98.8">29</text>
<text x="285.7" y="96.3">31</text>
<text x="286.3" y="101.3">8</text>
<text x="309.8" y="98.8">19</text>
<text x="309.8" y="101.3">21</text>
<text x="285.7" y="103.9">10</text>
<text x="285.7" y="106.4">28</text>
<text x="309.8" y="103.9">23</text>
<text x="309.8" y="106.4">40</text>
<text x="285.7" y="111.5">11</text>
<text x="286.3" y="109">9</text>
<text x="309.8" y="111.5">38</text>
<text x="309.8" y="109">39</text>
<text x="286.3" y="116.6">4</text>
<text x="286.3" y="119.1">5</text>
<text x="286.3" y="114">7</text>
<text x="309.8" y="114">37</text>
<text x="285.7" y="124.2">25</text>
<text x="285.7" y="121.7">27</text>
<text x="285.7" y="126.7">12</text>
<text x="285.7" y="129.3">26</text>
<text x="286.3" y="131.8">6</text>
<text x="285.7" y="134.4">24</text>
</g>
<g font-size="1.8" fill="#0f0f0f">
<text x="270.5" y="106.3">GIRA_RX</text>
<text x="270.5" y="129.2">GIRA_TX</text>
<text x="270.5" y="134.3">GIRA_TX_EN</text>
</g>
</svg>
